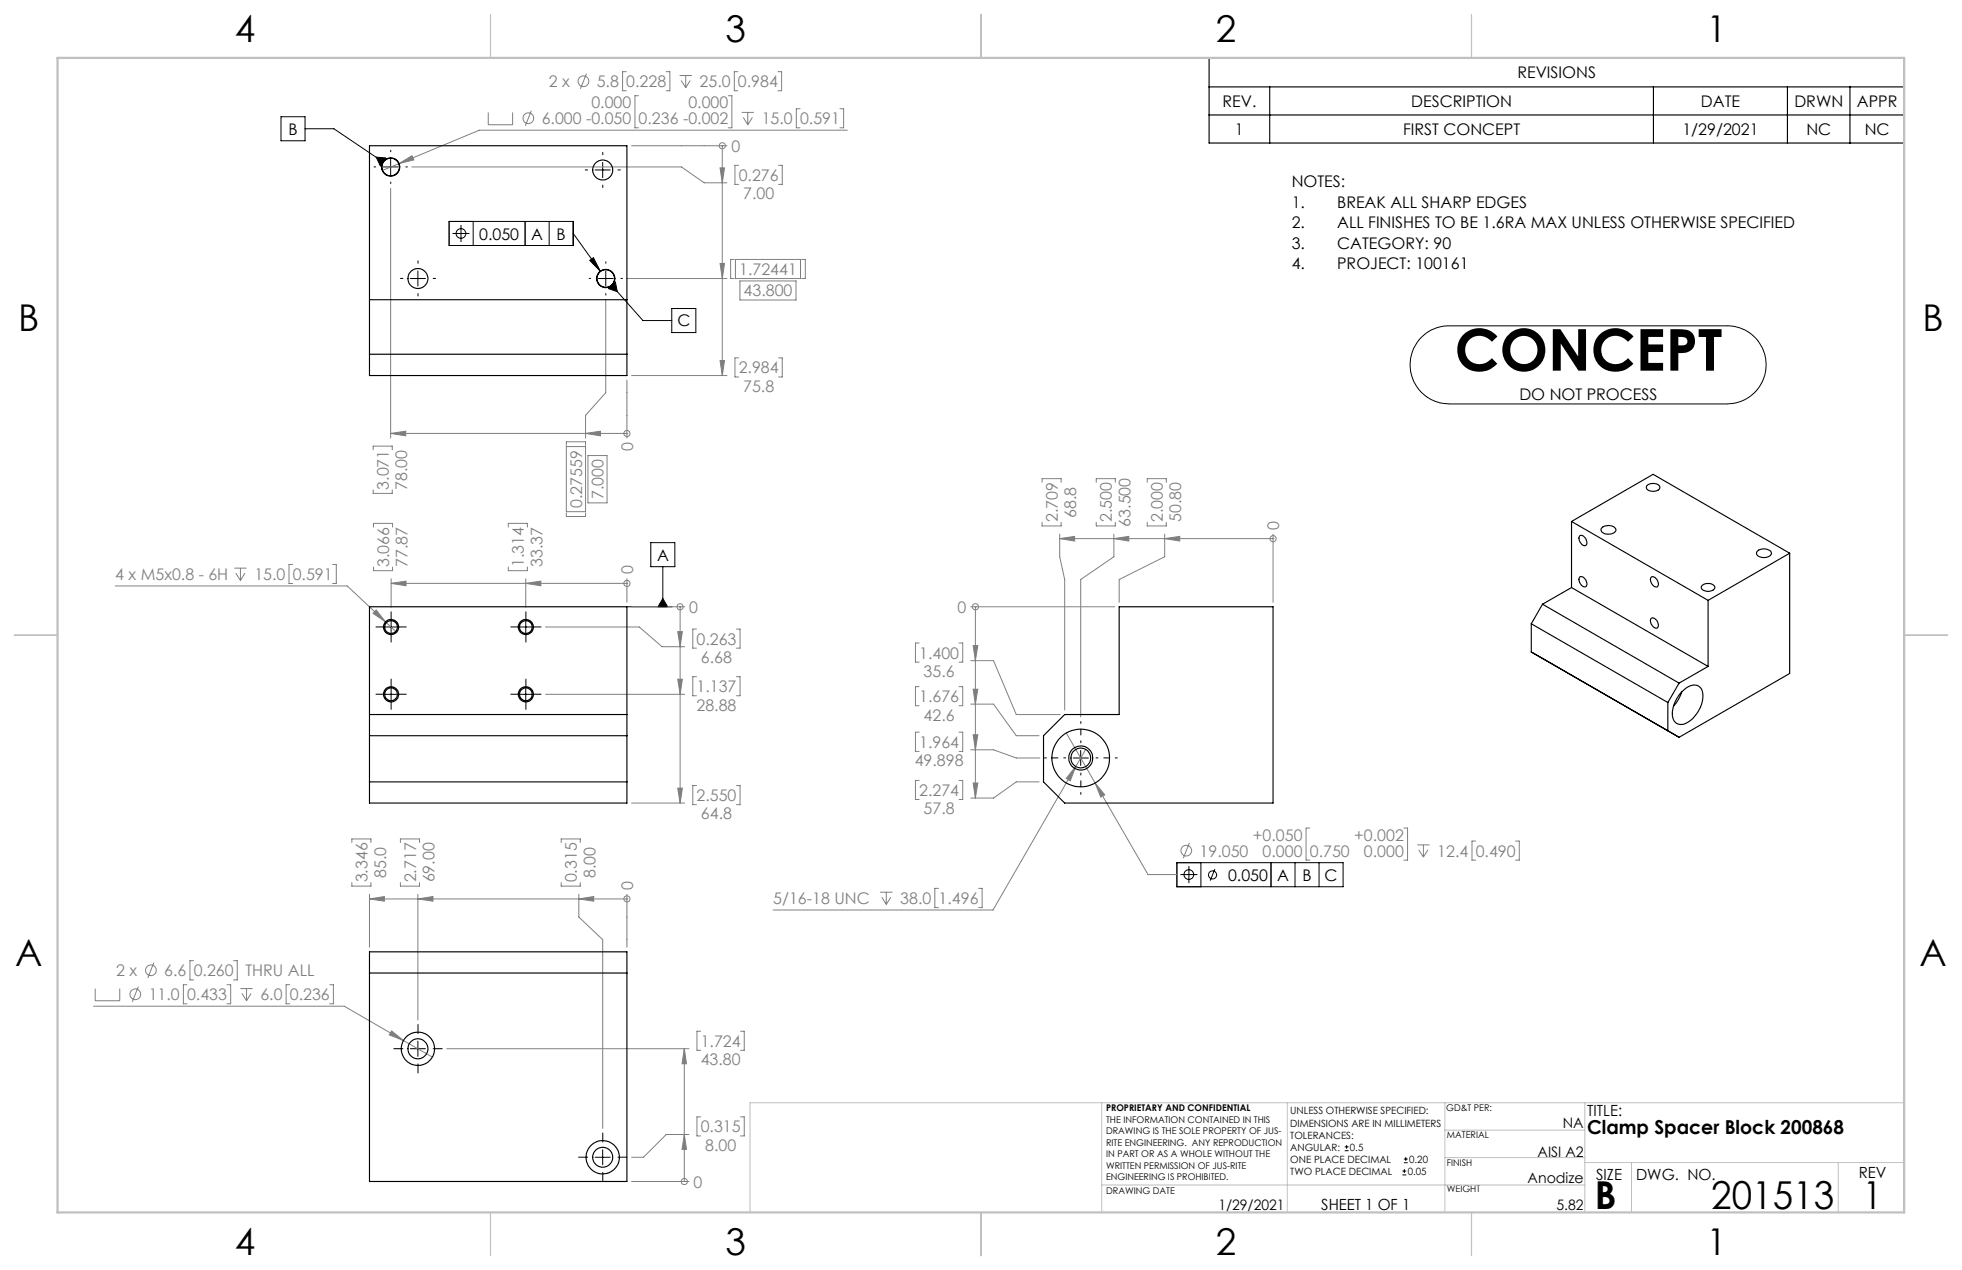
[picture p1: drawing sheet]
<svg xmlns="http://www.w3.org/2000/svg" width="432mm" height="279mm" viewBox="0 0 432 279" stroke-linecap="round" stroke-linejoin="round" font-family="sans-serif">
<g fill="none" stroke="#808080" stroke-width=".22">
<path d="M129.1 16.2l-1.4 3.3M137.8 15.8h-.8v4.2h.8M146.6 15.8h.8v4.2h-.8M149.6 16.6h2.7M149.9 17.7l1 1.6M150.9 16.6v2.7M151.9 17.7l-1 1.6M162.4 15.8h-.8v4.2h.8M171.2 15.8h.8v4.2h-.8M87.8 36l2.9-1.7 .4 .9zM87.8 36l-3.7 1.5M90.6 36.7h59.4l5 3.5h5"/>
<path d="M107.5 24.7v2.7h5.3v-2.7M116.9 24.3l-1.3 3.4M139 32.1h21M140.5 21.1h-.8v7h.8M158.5 36.9h1l-.5 3.3zM159 32.1v50.5M159 32.1h.1M160.3 21.1h.8v7h-.8M162.6 36.4h-.9v4.2h.9M163.2 24.7h2.7M163.6 25.8l1 1.6M164.6 24.7v2.7"/>
<path d="M165.6 25.8l-1 1.6M171.3 36.4h.9v4.2h-.9M176.1 23.9h-.8v4.2h.8M184.9 23.9h.8v4.2h-.8M186.5 28.6h-81l-17.7 7.4M86 41.4v55M158.5 58h1l-.5 3.3zM161.6 57.1h-.8v4.2h.8M161.9 57.1h14.3v4.2h-14.3zM176.4 57.1h.8v4.2h-.8M133.3 65.9v20.5l-4.4 5v5M138 61.3h22"/>
<path d="M158.5 79.3h1l-.5 3.3zM162.6 78.7h-.9v4.2h.9M162.8 61.8h12.4v4.2h-12.4zM171.3 78.7h.9v4.2h-.9M82.1 99v-.9h4.2v.9M86 95.4l3.3-.5v1zM86 95.4h52M124.6 98v-.8h4.3v.8M124.6 98.2h4.3v14.4h-4.3zM128.9 95.4l3.3-.5v1zM138 95.4h.1M138 83.6v12.8"/>
<path d="M139 82.6h21M82.1 107.8v.7h4.2v-.7M82.2 116v-.9h4.2v.9M111.9 116v-.9h4.2v.9M124.6 112.9v.7h4.3v-.7M129.4 100.2h4.2v10.4h-4.2zM229.3 114.9v.8h4.2v-.8M229.3 106.1v-.8h4.2v.8M233.2 118.5h47M233.2 117.5v5l1.1 5v28.7M233.2 118.5l3.3-.5v1zM241.3 114.9v.8h4.2v-.8"/>
<path d="M241.3 106.1v-.8h4.2v.8M245.1 118.5l3.3-.5v1zM245.1 117.5v5l-7.3 5v30.2M252.5 106.1v-.8h4.2v.8M252.5 114.9v.8h4.2v-.8M256.3 117.5v5l-10 5v5M256.3 118.5l3.3-.5v1zM280.2 118.5h.1M280.2 117.5v15M25.4 128.9h51l8.4 7.9M51.6 125h2.7M51.9 126.1l1 1.6"/>
<path d="M52.9 125v2.7M53.9 126.1l-1 1.6M64.4 124.2h-.8v4.2h.8M73.2 124.2h.8v4.2h-.8M82.2 124.7v.9h4.2v-.9M82.8 134.2l2 2.6-2.7-1.9zM84.8 136.8l2.5 2.3M86.1 128.3h51.9M86.1 127.3v6.3M86.1 128.3l3.3-.5v1.1zM111.9 124.7v.9h4.2v-.9M115.7 128.3l3.3-.5v1.1z"/>
<path d="M115.7 127.3v6.3M120.1 137.9h20.6l5 4.4h5M138 128.3h.1M138 127.3v5.2M139 133.5h11.7M149.2 139h1l-.5 3.3zM149.7 133.5h.1M149.7 133.5v43.2M153.3 138.4h-.8v4.2h.8M162.1 138.4h.8v4.2h-.8M213.6 133.5h31.7M214.7 133.5h.1"/>
<path d="M214.7 133.5v42.1M120.1 152.8h30.6M149.2 149.4h1l-.5 3.4zM153.3 148.9h-.8v4.2h.8M162.1 148.9h.8v4.2h-.8M202.3 141.5h-.8v4.2h.8M202.3 151.1h-.8v4.2h.8M211.1 141.5h.8v4.2h-.8M211.1 151.1h.8v4.2h-.8M213.6 145.3h5.1l5 11.9h9.6M213.6 154.9h5.1l5 7h5M214.2 142h1l-.5 3.3z"/>
<path d="M214.2 151.6h1l-.5 3.3zM139 176.7h11.7M149.2 173.4h1l-.5 3.3zM153.3 172.8h-.8v4.2h.8M162.1 172.8h.8v4.2h-.8M202.3 161.1h-.8v4.2h.8M202.3 171.7h-.8v4.2h.8M211.1 161.1h.8v4.2h-.8M211.1 171.7h.8v4.2h-.8M213.6 165h5.1l5 1.8h5.1M214.2 161.6h1l-.5 3.4zM214.2 172.3h1l-.5 3.3z"/>
<path d="M228.7 172h-5l-5 3.6h-5.1M234.7 161.3l18 31.1h6.3M236.7 168.6l-1.2 3.2-.8-.6zM236.7 168.6l-18.2 31.6h-48.4M238.9 164.9l-2.2 3.7M241 172.3l2.1 2.6-.8 .5zM77.4 194.2v.7h4.2v-.7M77.4 185.3v-.7h4.2v.7M81.3 197.8l3.3-.6v1.1zM81.3 197.8h56.7M81.3 196.7v11.7M88.1 194.2v.7h4.2v-.7"/>
<path d="M88.1 185.3v-.7h4.2v.7M92 197.8l3.3-.6v1.1zM92 196.7v27.7M123.5 185.3v-.7h4.2v.7M123.5 194.2v.7h4.2v-.7M127.4 197.8l3.3-.6v1.1zM127.4 196.7v5.1l5.2 4.9v41.5M138 197.8h.1M138 196.7v11.7M193.7 196.3h2.7M194.1 197.4l1 1.6M195.1 196.3v2.7"/>
<path d="M196.1 197.4l-1 1.6M206.6 195.4h-.9v4.3h.9M215.4 195.4h.7v4.3h-.7M261.8 185.5l-1.4 3.3M288.3 182.2h-.9v7h.9M309 182.2h.8v7h-.8M311.9 185.9h2.7M312.2 187l1.1 1.6M313.3 185.9v2.7M314.3 187l-1 1.6M324.8 185h-.8v4.2h.8M333.6 185h.8v4.2h-.8"/>
<path d="M21 217.5v2.7h5.4v-2.7M30.4 217.1l-1.3 3.3M33.9 211.8l-1.4 3.4M41.1 216.6h-.7v4.2h.7M42.6 211.3h-.8v4.3h.8M50 216.6h.8v4.2h-.8M51.4 211.3h.8v4.3h-.8M52.9 217.5h2.7M53.2 218.5l1.1 1.7M54.3 217.5v2.7M55.2 218.5l-.9 1.7M63.8 216.6h-.8v4.2h.8"/>
<path d="M72.6 216.6h.8v4.2h-.8M20.6 221.4h55.2l13 7.5M86.2 226.8l2.6 2.1-3.1-1.2zM88.8 228.9l6.3 3.7M98.3 230.7h53.3M150.6 230.7l.5 3.3h-1zM150.6 230.7v29.2M154.2 226.9h-.8v4.2h.8M163 226.9h.8v4.2h-.8M139 259.9h12.6M150.6 249.6l.5 3.3h-1zM150.6 259.9h.1"/>
<path d="M151.6 249.6h-5l-5 5h-2.6M154.2 245.7h-.8v4.2h.8M163 245.7h.8v4.2h-.8"/>
<circle cx="128.4" cy="17.9" r="1.18"/>
<circle cx="116.3" cy="26" r="1.18"/>
<circle cx="159" cy="32.1" r=".68"/>
<circle cx="138" cy="95.4" r=".67"/>
<circle cx="280.2" cy="118.5" r=".68"/>
<circle cx="138" cy="128.4" r=".67"/>
<circle cx="149.7" cy="133.5" r=".69"/>
<circle cx="214.7" cy="133.5" r=".68"/>
<circle cx="138" cy="197.7" r=".67"/>
<circle cx="261.1" cy="187.1" r="1.18"/>
<circle cx="29.8" cy="218.7" r="1.17"/>
<circle cx="33.2" cy="213.5" r="1.18"/>
<circle cx="150.6" cy="259.9" r=".68"/>
</g>
<g fill="none" stroke="#000" stroke-width=".22">
<path d="M61.8 25.7h5.3v5.3h-5.3zM67.1 28.3h6.4l10.8 7.3M82.8 34.6l2.1 .1-1.2 1.8zM84.3 36.7h3.3M86 35.1v3.3M131 37.4h3.3M132.6 35.7v3.4M92 59.6v3.3M98.8 48.7h27.4v5.3h-27.4zM99.6 51.4h3.7M101.5 49.5v3.7M104.1 48.7v5.3"/>
<path d="M115.6 48.7v5.3M120.9 48.7v5.3M126.2 51.4l5.9 8.3M129.8 57.3l.8-.6 1.5 3zM133.3 59.6v3.3M90.3 61.3h3.3M131.7 61.3h3.3M133.8 63.5l1.6-1.4 .5 2.1zM134.6 62.8l6.9 7.7h6.3M147.8 67.9h5.3v5.3h-5.3zM312.9 74.1a8.8 8.8 0 0 1 6-2.4h61.2a8.6 8.6 0 0 1 8.6 8.6 8.6 8.6 0 0 1-8.6 8.6h-61.2a8.6 8.6 0 0 1-7.9-5.4 8.6 8.6 0 0 1 1.9-9.4zM143.2 119.4h5.3v5.3h-5.3z"/>
<path d="M84.4 137.9h3.3M86.1 136.3v3.3M114.1 137.9h3.3M115.7 136.3v3.3M138 133.5h10M145.9 131.7l1 1.8h-2.1zM145.9 124.7v8.8M84.4 152.8h3.3M86.1 151.1v3.3M114.1 152.8h3.3M115.7 151.1v3.3M236.2 166.8h3.3"/>
<path d="M237.8 165.1v3.3M259 189.8h36.6v5.3h-36.6zM259.8 192.4h3.7M261.7 190.5v3.8M264.3 189.8v5.3M267.4 191.2l-1.1 2.5M279.7 189.8v5.3M285 189.8v5.3M290.3 189.8v5.3M90.3 230.7h3.3M92 229.1v3.3M131 254.6h3.3"/>
<path d="M132.6 252.9v3.4M295.9 253.2h.9M295.9 252.3h.9M296.4 251.9v.8M308.6 258.5h.9M308.6 257.6h.9M309 255.8h.8M309 255h.8M309.1 257.2v.9M309.4 254.6v.8"/>
<circle cx="101.5" cy="51.4" r="1.06"/>
<circle cx="261.7" cy="192.4" r="1.06"/>
<circle cx="266.9" cy="192.5" r=".89"/>
</g>
<path d="M266.1 12.7h153v18.8h-153zM266.1 19.1h153M279.4 19.1v12.4M363.9 19.1v12.4M393.4 19.1v12.4M407.1 19.1v12.4M266.1 25.3h153" fill="none" stroke="#000" stroke-width=".25"/>
<g fill="none" stroke="#000" stroke-width=".22" stroke-dasharray="15.2 1.3 1.3 1.3">
<path d="M82.7 36.7h-.4M86 33.4v-.3M89.3 36.7h.4M129.3 37.4h-.5M132.7 34.1v-.6M136 37.4h.5M86 40.1v.3M92 57.9v-.5M132.7 40.7v.6M133.3 57.9v-.3M88.7 61.3h-.6M92 64.6v.5"/>
<path d="M95.3 61.3h.6M130 61.3h-.3M133.3 64.6v.3M136.7 61.3h.3M84.4 137.9h-1.7M86.1 136.3v-1.7M86.1 139.6v1.7M87.7 137.9h1.7M114.1 137.9h-1.7M115.7 136.3v-1.7M115.7 139.6v1.7M117.4 137.9h1.7"/>
<path d="M84.4 152.7h-1.7M86.1 151.1v-1.7M86.1 154.4v1.7M87.7 152.7h1.7M114.1 152.7h-1.7M115.7 151.1v-1.7M115.7 154.4v1.7M117.4 152.7h1.7M88.7 230.7h-2M92 227.4v-2M92 234v2M95.3 230.7h2"/>
<path d="M129.3 254.6h-2M132.7 251.2v-2M132.7 257.9v2M136 254.6h2"/>
</g>
<path d="M234.5 166.7h-4.6M237.9 163.4v-4.7M237.9 170.1v4.7M241.2 166.7h4.7" fill="none" stroke="#000" stroke-width=".22" stroke-dasharray="15.2 1.3 1.3 1.3" stroke-dashoffset="14.8"/>
<path d="M242.5 242.6v24.1M283.3 242.6v24.1M318 242.6v24.1M318 254.7h30.8M318 248.6h30.8M348.8 242.6v24.1M348.8 255.8h70.3M359.1 255.8v10.9M404.6 255.8v10.9M419.1 242.6h-254v24.1M242.5 260.7h106.3" fill="none" stroke="#c0c0c0" stroke-width=".22"/>
<path d="M108 3.2v9.5M215.9 3.2v9.5M323.8 3.2v9.5M3.1 139.7h9.6M419.1 139.7h9.5M108 266.7v9.6M215.9 266.7v9.6M323.8 266.7v9.6" fill="none" stroke="#c0c0c0" stroke-width=".25"/>
<path d="M12.7 12.7h406.4v254h-406.4z" fill="none" stroke="#c0c0c0" stroke-width=".5"/>
<path d="M145.9 131.7l1 1.8h-2.1zM129.8 57.3l.8-.6 1.5 3zM82.8 34.6l2.1 .1-1.2 1.8zM133.8 63.5l1.6-1.4 .5 2.1z" fill="#000"/>
<g fill="#808080">
<path d="M149.2 139h1l-.5 3.3zM149.2 149.4h1l-.5 3.4zM149.2 173.4h1l-.5 3.3z"/>
<path d="M150.6 249.6l.5 3.3h-1zM150.6 230.7l.5 3.3h-1z"/>
<path d="M214.2 142h1l-.5 3.3zM214.2 161.6h1l-.5 3.4zM214.2 151.6h1l-.5 3.3zM214.2 172.3h1l-.5 3.3z"/>
<path d="M158.5 58h1l-.5 3.3zM158.5 36.9h1l-.5 3.3zM158.5 79.3h1l-.5 3.3z"/>
<path d="M127.4 197.8l3.3-.6v1.1zM92 197.8l3.3-.6v1.1zM81.3 197.8l3.3-.6v1.1z"/>
<path d="M256.3 118.5l3.3-.5v1zM245.1 118.5l3.3-.5v1zM233.2 118.5l3.3-.5v1z"/>
<path d="M115.7 128.3l3.3-.5v1.1zM86.1 128.3l3.3-.5v1.1z"/>
<path d="M128.9 95.4l3.3-.5v1zM86 95.4l3.3-.5v1z"/>
<path d="M82.8 134.2l-.7 .7 2.7 1.9zM87.8 36l3.3-.8-.4-.9zM86.2 226.8l-.5 .9 3.1 1.2zM236.7 168.6l-2 2.6 .8 .6zM241 172.3l1.3 3.1 .8-.5z"/>
</g>
<g fill="none" stroke="#000" stroke-width=".25">
<path d="M81.3 32.1h56.7v50.5h-56.7zM81.3 65.9h56.7M81.3 77.9h56.7M345.9 114.7l30 17.4M345.9 114.7l17.9-10.3 30.1 17.3M345.9 114.7v14.6M347.7 117.8a1.43 1.43 0 0 1 1.3 2.2 1.48 1.48 0 0 1-1.3-2.2zM352.6 116a2.08 2.08 0 0 1 3 .5 1.88 1.88 0 0 1-2.9 .7 .68 .68 0 0 1-.1-1.2zM362.6 106.7a1.94 1.94 0 0 1 2.7 .4 1.57 1.57 0 0 1-2.3 .9 .71 .71 0 0 1-.6-.5 .71 .71 0 0 1 .2-.8zM81.3 133.5h56.7v43.2h-56.7zM246.3 133.5h33.9v43.2h-45.9l-4.6-4.7v-10.1l4.6-4.7h12zM337 137.2l30.1 17.4"/>
<path d="M337 137.2v6.2M339.5 132.9l-2.5 4.3M339.5 132.9l30 17.4M345.9 129.3l30 17.3M345.9 129.3l-6.4 3.6M347.7 126.9a1.41 1.41 0 0 1 1.3 2.2 1.48 1.48 0 0 1-1.3-2.2zM363.4 127a1.06 1.06 0 0 1 1.5 1 .66 .66 0 0 1 0 .9 .66 .66 0 0 1-.8 .1 1.68 1.68 0 0 1-.7-2zM363.4 136.1a1.29 1.29 0 0 1 1.6 1.4 .6 .6 0 0 1-.4 .7 .6 .6 0 0 1-.7-.3 1.63 1.63 0 0 1-.5-1.8zM374.5 128.9a1.94 1.94 0 0 1 2.9 .3 1.61 1.61 0 0 1-2.4 .7 .69 .69 0 0 1-.5-1zM375.9 132.1v14.5M386.7 121.3a2.19 2.19 0 0 1 3.1 .2 1.18 1.18 0 0 1-1.4 1.2 1.45 1.45 0 0 1-1.8-1.1zM393.9 121.7l-18 10.4"/>
<path d="M393.9 121.7v26.5l-24.4 14M81.3 157.2h56.7M337 143.4l32.5 18.8M337 143.4l2.5 1.5M367.1 154.6v6.2l2.4 1.4M369.5 150.3l-2.4 4.3M370.1 152.2a3.2 3.2 0 0 1 3.7-1.3 3.3 3.3 0 0 1 .7 3.8 6.4 6.4 0 0 1-4.4 4.7 2 2 0 0 1-2-2.4 7.6 7.6 0 0 1 2-4.8zM370.1 152.2a8.3 8.3 0 0 1-1.8 3.2M375.9 146.6l-6.4 3.7M81.3 161.9h56.7M81.3 172h56.7M81.3 209.4h56.7v50.5h-56.7z"/>
<path d="M81.3 214.1h56.7"/>
<circle cx="86" cy="36.7" r="2.01"/>
<circle cx="86" cy="36.7" r="1.93"/>
<circle cx="132.7" cy="37.4" r="2.2"/>
<circle cx="92" cy="61.3" r="2.19"/>
<circle cx="133.3" cy="61.3" r="1.95"/>
<circle cx="133.3" cy="61.3" r="2"/>
<circle cx="86.1" cy="137.9" r="1.67"/>
<circle cx="86.1" cy="138" r="1.4"/>
<circle cx="115.7" cy="137.9" r="1.67"/>
<circle cx="115.7" cy="138" r="1.4"/>
<circle cx="86.1" cy="152.8" r="1.39"/>
<circle cx="86.1" cy="152.8" r="1.67"/>
<circle cx="115.7" cy="152.8" r="1.39"/>
<circle cx="115.7" cy="152.8" r="1.67"/>
<circle cx="237.8" cy="166.8" r="6.4"/>
<circle cx="237.9" cy="166.8" r="2.63"/>
<circle cx="237.9" cy="166.7" r="2.17"/>
<circle cx="92" cy="230.7" r="3.7"/>
<circle cx="92" cy="230.7" r="2.2"/>
<circle cx="132.6" cy="254.6" r="3.7"/>
<circle cx="132.6" cy="254.6" r="2.19"/>
</g>
<text font-size="12.7" x="320.1" y="81.5">CONCEPT</text>
<g font-size="8.5">
<text x="351" y="266.1">B</text>
<text x="376.6" y="266.1">201513</text>
<text x="410" y="266.1">1</text>
</g>
<g font-size="8.1">
<text x="51.7" y="9.3">4</text>
<text x="159.7" y="9.3">3</text>
<text x="267.6" y="9.3">2</text>
<text x="375.6" y="9.3">1</text>
<text x="4" y="72.8">B</text>
<text x="423.1" y="72.8">B</text>
<text x="3.3" y="212.5">A</text>
<text x="422.4" y="212.5">A</text>
<text x="51.7" y="276">4</text>
<text x="159.7" y="276">3</text>
<text x="267.6" y="276">2</text>
<text x="375.6" y="276">1</text>
</g>
<text font-size="4.2" x="349.3" y="249.6">Clamp Spacer Block 200868</text>
<g font-size="3.5">
<text x="333.9" y="17.2">REVISIONS</text>
<text x="269" y="23.5">REV.</text>
<text x="310.6" y="23.5">DESCRIPTION</text>
<text x="374.3" y="23.5">DATE</text>
<text x="394.9" y="23.5">DRWN</text>
<text x="408.7" y="23.5">APPR</text>
<text x="63.5" y="29.6">B</text>
<text x="271.8" y="29.7">1</text>
<text x="308.8" y="29.7">FIRST CONCEPT</text>
<text x="370.3" y="29.7">1/29/2021</text>
<text x="397.6" y="29.7">NC</text>
<text x="410.4" y="29.7">NC</text>
<text x="284.3" y="41.1">NOTES:</text>
<text x="284.3" y="45.7">1.</text>
<text x="294.3" y="45.7">BREAK ALL SHARP EDGES</text>
<text x="105.5" y="52.7">0.050</text>
<text x="116.9" y="52.7">A</text>
<text x="122.5" y="52.7">B</text>
<text x="284.3" y="50.2">2.</text>
<text x="294.3" y="50.2">ALL FINISHES TO BE 1.6RA MAX UNLESS OTHERWISE SPECIFIED</text>
<text x="284.3" y="54.7">3.</text>
<text x="284.3" y="59.2">4.</text>
<text x="294.3" y="54.7">CATEGORY: 90</text>
<text x="294.3" y="59.2">PROJECT: 100161</text>
<text x="149.1" y="71.8">C</text>
<text x="334.4" y="88.1">DO NOT PROCESS</text>
<text x="144.6" y="123.4">A</text>
<text x="270.3" y="193.7">0.050</text>
<text x="281.1" y="193.7">A</text>
<text x="286.7" y="193.7">B</text>
<text x="291.5" y="193.7">C</text>
</g>
<g font-size="3.5" fill="#808080">
<text x="120.8" y="19.2">2 x</text>
<text x="130.2" y="23.8">0.000</text>
<text x="131.3" y="19.2">5.8</text>
<text x="137.8" y="19.2">0.228</text>
<text x="151.5" y="23.8">0.000</text>
<text x="154" y="19.2">25.0</text>
<text x="162.4" y="19.2">0.984</text>
<text x="119.2" y="27.3">6.000 -0.050</text>
<text x="140.6" y="27.3">0.236 -0.002</text>
<text x="167.6" y="27.3">15.0</text>
<text x="176.1" y="27.3">0.591</text>
<text x="161" y="33.4">0</text>
<text x="162.6" y="39.8">0.276</text>
<text x="163.6" y="43.8">7.00</text>
<text x="162.7" y="60.5">1.72441</text>
<text x="163.7" y="65.2">43.800</text>
<text x="162.6" y="82.2">2.984</text>
<text x="163.6" y="86.2">75.8</text>
<text x="139.3" y="99.3" transform="rotate(-90 139.3 99.3)">0</text>
<text x="85.6" y="107.7" transform="rotate(-90 85.6 107.7)">3.071</text>
<text x="89.6" y="107.7" transform="rotate(-90 89.6 107.7)">78.00</text>
<text x="128.1" y="111.7" transform="rotate(-90 128.1 111.7)">0.27559</text>
<text x="132.8" y="109.8" transform="rotate(-90 132.8 109.8)">7.000</text>
<text x="236.9" y="113.9" transform="rotate(-90 236.9 113.9)">68.8</text>
<text x="232.8" y="114.9" transform="rotate(-90 232.8 114.9)">2.709</text>
<text x="244.7" y="114.9" transform="rotate(-90 244.7 114.9)">2.500</text>
<text x="248.8" y="115.9" transform="rotate(-90 248.8 115.9)">63.500</text>
<text x="255.9" y="114.9" transform="rotate(-90 255.9 114.9)">2.000</text>
<text x="260" y="114.9" transform="rotate(-90 260 114.9)">50.80</text>
<text x="281.5" y="116.5" transform="rotate(-90 281.5 116.5)">0</text>
<text x="85.7" y="124.7" transform="rotate(-90 85.7 124.7)">3.066</text>
<text x="89.7" y="124.7" transform="rotate(-90 89.7 124.7)">77.87</text>
<text x="115.3" y="124.7" transform="rotate(-90 115.3 124.7)">1.314</text>
<text x="119.4" y="124.7" transform="rotate(-90 119.4 124.7)">33.37</text>
<text x="25.4" y="127.6">4 x M5x0.8 - 6H</text>
<text x="56" y="127.6">15.0</text>
<text x="64.4" y="127.6">0.591</text>
<text x="139.3" y="126.3" transform="rotate(-90 139.3 126.3)">0</text>
<text x="151.7" y="134.8">0</text>
<text x="210.7" y="134.8">0</text>
<text x="153.3" y="141.8">0.263</text>
<text x="154.3" y="145.9">6.68</text>
<text x="202.3" y="144.9">1.400</text>
<text x="203.3" y="149">35.6</text>
<text x="153.3" y="152.3">1.137</text>
<text x="202.3" y="154.5">1.676</text>
<text x="153.3" y="156.4">28.88</text>
<text x="203.3" y="158.5">42.6</text>
<text x="202.3" y="164.5">1.964</text>
<text x="201.3" y="168.6">49.898</text>
<text x="153.3" y="176.2">2.550</text>
<text x="202.3" y="175.1">2.274</text>
<text x="203.3" y="179.2">57.8</text>
<text x="154.3" y="180.3">64.8</text>
<text x="275.7" y="184.9">+0.050</text>
<text x="298" y="184.9">+0.002</text>
<text x="264" y="188.5">19.050</text>
<text x="277.9" y="188.5">0.000</text>
<text x="288.3" y="188.5">0.750</text>
<text x="300.2" y="188.5">0.000</text>
<text x="316.3" y="188.5">12.4</text>
<text x="324.8" y="188.5">0.490</text>
<text x="80.9" y="194.1" transform="rotate(-90 80.9 194.1)">3.346</text>
<text x="85" y="193.2" transform="rotate(-90 85 193.2)">85.0</text>
<text x="91.6" y="194.1" transform="rotate(-90 91.6 194.1)">2.717</text>
<text x="95.6" y="194.1" transform="rotate(-90 95.6 194.1)">69.00</text>
<text x="127" y="194.1" transform="rotate(-90 127 194.1)">0.315</text>
<text x="131" y="193.2" transform="rotate(-90 131 193.2)">8.00</text>
<text x="139.3" y="195.7" transform="rotate(-90 139.3 195.7)">0</text>
<text x="170.2" y="198.9">5/16-18 UNC</text>
<text x="198.1" y="198.9">38.0</text>
<text x="206.6" y="198.9">1.496</text>
<text x="25.6" y="214.8">2 x</text>
<text x="36.1" y="214.8">6.6</text>
<text x="42.6" y="214.8">0.260</text>
<text x="54" y="214.8">THRU ALL</text>
<text x="32.7" y="220.1">11.0</text>
<text x="41.2" y="220.1">0.433</text>
<text x="57.3" y="220.1">6.0</text>
<text x="63.8" y="220.1">0.236</text>
<text x="154.2" y="230.3">1.724</text>
<text x="154.2" y="234.4">43.80</text>
<text x="154.2" y="249.1">0.315</text>
<text x="155.2" y="253.2">8.00</text>
<text x="152.6" y="261.3">0</text>
</g>
<g font-size="3.4">
<text x="349.3" y="245.6">TITLE:</text>
<text x="351.3" y="259.6">SIZE</text>
<text x="360.1" y="259.6">DWG. NO.</text>
<text x="409.1" y="259.1">REV</text>
<text x="290.8" y="266.1">SHEET 1 OF 1</text>
</g>
<g font-size="3.2">
<text x="343.9" y="248.1">NA</text>
<text x="338.4" y="254.5">AISI A2</text>
<text x="336.2" y="260.2">Anodize</text>
<text x="268.1" y="266.2">1/29/2021</text>
<text x="342.5" y="266.2">5.82</text>
</g>
<g font-size="2.2">
<text x="284" y="245.2">UNLESS OTHERWISE SPECIFIED:</text>
<text x="284" y="247.8">DIMENSIONS ARE IN MILLIMETERS</text>
<text x="284" y="250.5">TOLERANCES:</text>
<text x="284" y="255.8">ONE PLACE DECIMAL</text>
<text x="284" y="253.1">ANGULAR:</text>
<text x="297.1" y="253.1">0.5</text>
<text x="310.1" y="255.8">0.20</text>
<text x="284" y="258.4">TWO PLACE DECIMAL</text>
<text x="309.8" y="258.4">0.05</text>
</g>
<g font-size="2">
<text x="243.4" y="244.5">PROPRIETARY AND CONFIDENTIAL</text>
<text x="318.3" y="244.4">GD&amp;T PER:</text>
<text x="243.4" y="247">THE INFORMATION CONTAINED IN THIS</text>
<text x="243.4" y="249.5">DRAWING IS THE SOLE PROPERTY OF JUS-</text>
<text x="318.4" y="250.3">MATERIAL</text>
<text x="243.4" y="252">RITE ENGINEERING. ANY REPRODUCTION</text>
<text x="243.4" y="254.6">IN PART OR AS A WHOLE WITHOUT THE</text>
<text x="243.4" y="257.1">WRITTEN PERMISSION OF JUS-RITE</text>
<text x="318.4" y="256.4">FINISH</text>
<text x="243.4" y="262.7">DRAWING DATE</text>
<text x="243.4" y="259.6">ENGINEERING IS PROHIBITED.</text>
<text x="318.4" y="262.3">WEIGHT</text>
</g>
</svg>
